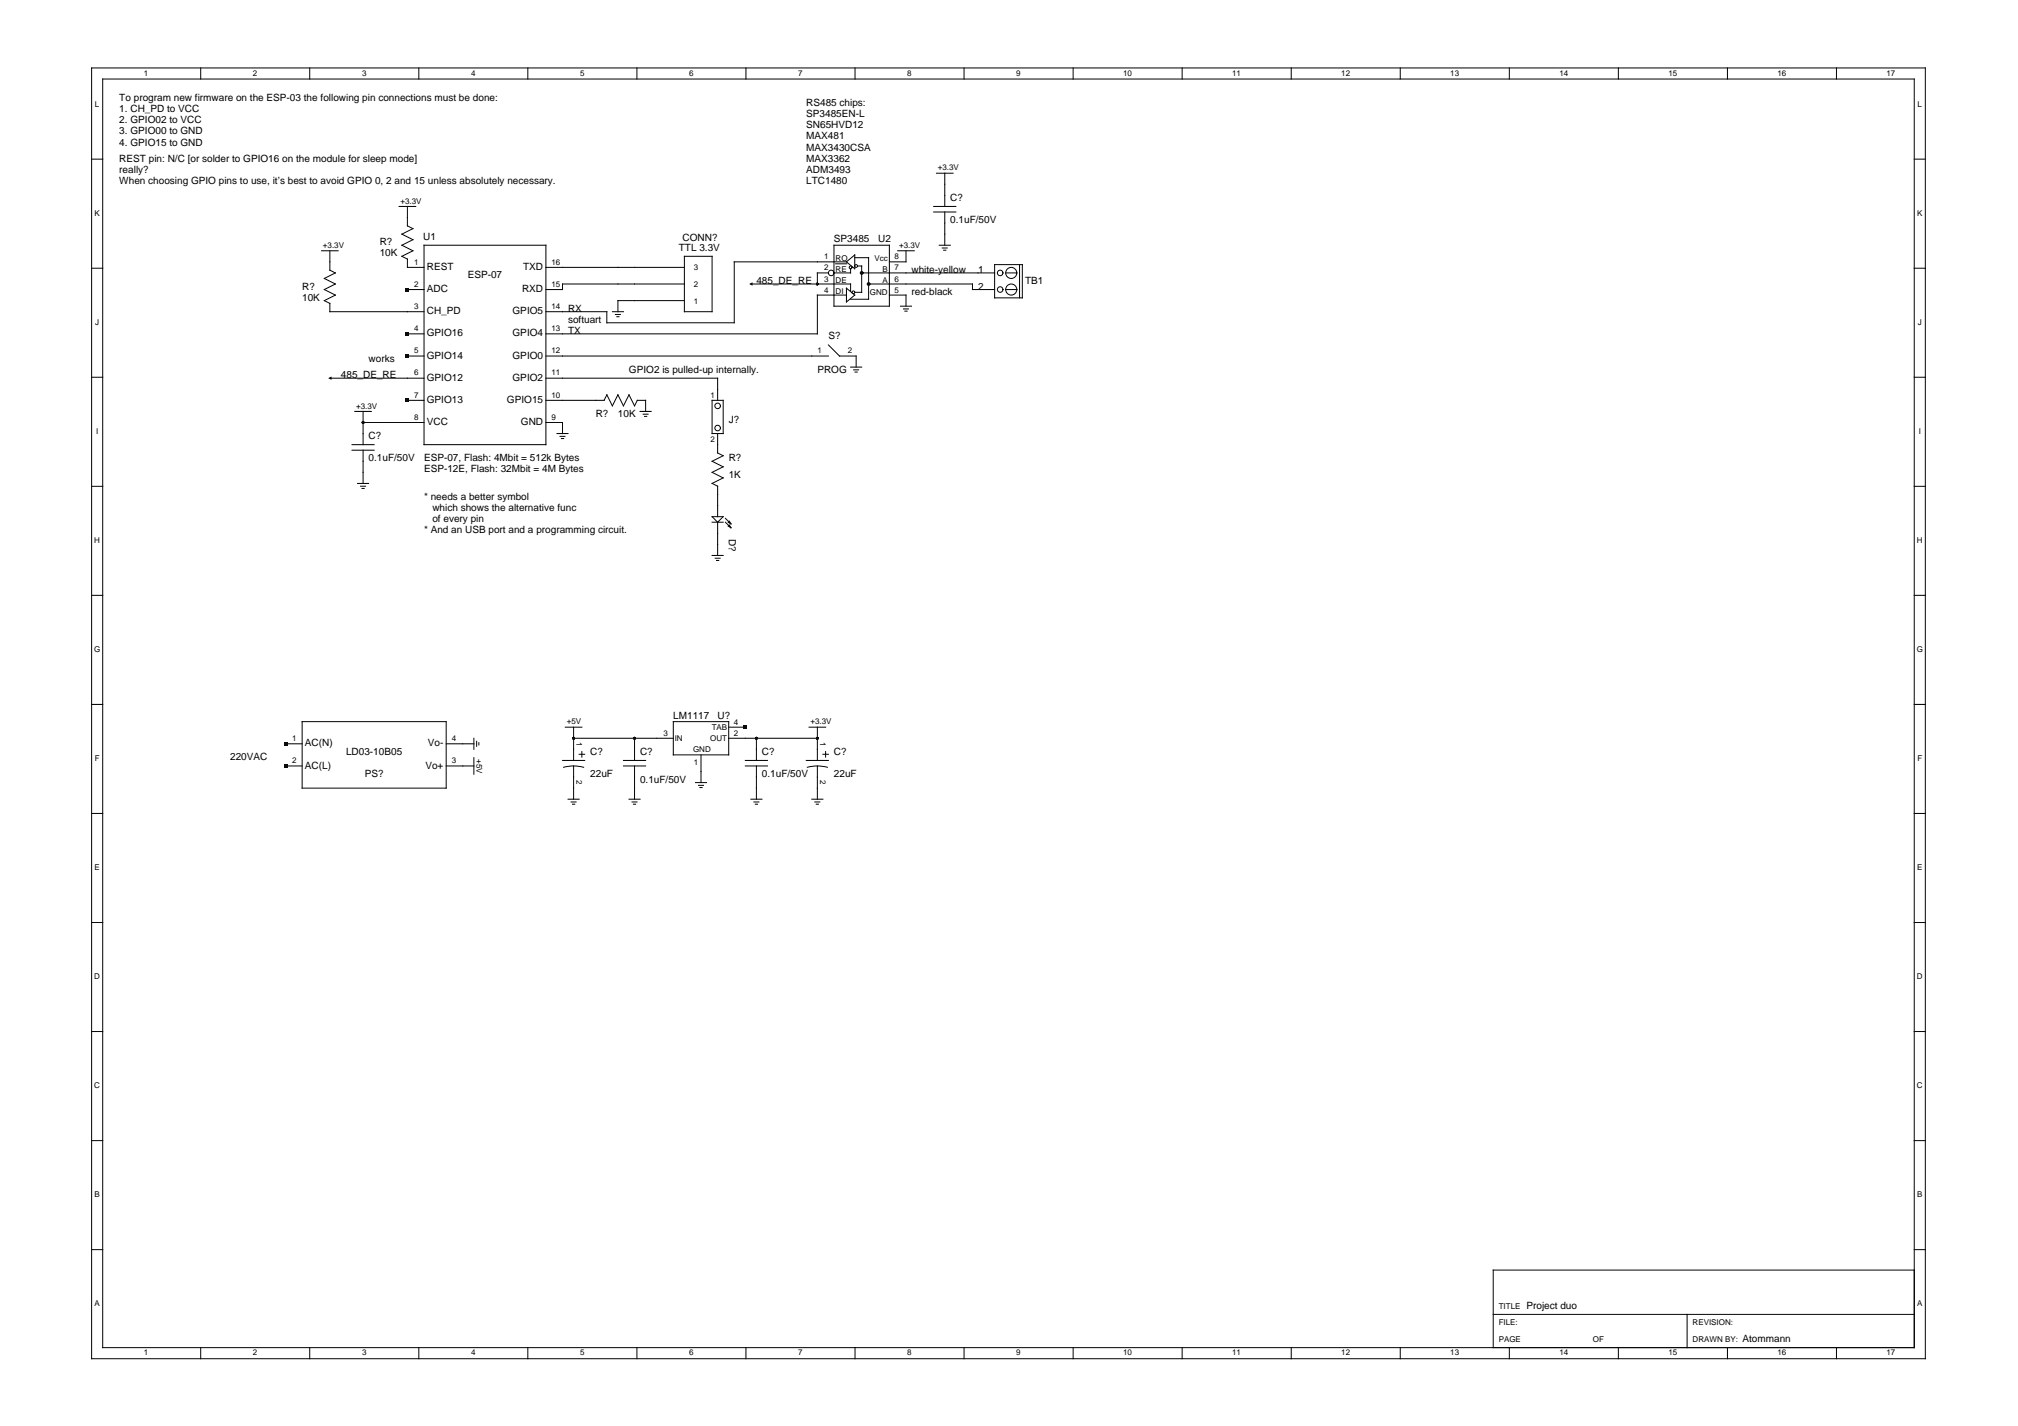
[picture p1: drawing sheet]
<svg xmlns="http://www.w3.org/2000/svg" width="297mm" height="210mm" viewBox="0 0 297 210" stroke-linecap="round" stroke-linejoin="round" font-family="sans-serif">
<g fill="none" stroke="#000" stroke-width=".15">
<path d="M13.5 10h269.9v190h-269.9zM15.1 11.6h266.7v186.8h-266.7zM29.5 10v1.6M45.6 10v1.6M61.6 10v1.6M77.7 10v1.6M93.8 10v1.6M109.8 10v1.6M125.9 10v1.6M141.9 10v1.6M158 10v1.6M174 10v1.6"/>
<path d="M190.1 10v1.6M206.1 10v1.6M222.2 10v1.6M238.2 10v1.6M254.3 10v1.6M270.3 10v1.6M13.5 39.5h1.6M13.5 23.4h1.6M47.3 36.9h2.5M48.6 36.9v2.9l.8 .4-1.7 .8 1.7 .8-1.7 .8 1.7 .8-1.7 .9 .9 .4v1.2h13.8M58.7 30.4h2.5M60 30.4v2.9"/>
<path d="M60 33.2l.8 .5M60.8 33.7l-1.6 .8 1.6 .8-1.6 .8 1.6 .8-1.6 .8 .8 .4v1.3h2.4M62.4 36.1h18v29.4h-18zM80.4 39.4h20.3M100.7 37.7h4.1v8.2h-4.1zM122.8 36.1h8.1v9h-8.1zM123 38.8h1.6M124.6 38.5h-16.5v9h-18.8v-1.6h-8.9M124.6 38.5l1.2-1v2.1zM125.2 39.6v.6h-2.4M125.8 37.9h2.1v6.1h-2.7M126.2 39.2h.6v3.8h-1"/>
<path d="M132.1 36.9h2.5M133.4 36.9v1.6h-2.5M137.4 30.4h3.3M137.4 31.2h3.3M137.8 25.5h2.5M138.2 36.1h1.7M138.7 36.5h.7M138.9 36.8h.3M139.1 25.5v4.9M139.1 31.2v4.9M146.4 39h4.1v4.8h-4.1zM150.1 39v4.8"/>
<path d="M281.8 39.5h1.6M281.8 23.4h1.6M13.5 55.5h1.6M48.6 55.7h13.8M60 42.6h2.4M60 49.1h2.4M60 52.4h2.4M60 58.9h2.4M80.4 52.4h41.5M80.4 55.7h25.2v3.2M80.4 58.9h8.5M89.3 58.1l.8 1.6 .9-1.6 .8 1.6 .8-1.6 .8 1.6 .4-.8h1.2v1.7"/>
<path d="M89.3 58.1l-.4 .8M90.1 45.9h1.7M90.6 46.3h.7M90.8 46.6h.3M100.7 41.8h-17.9v.8h-2.4M100.7 44.3h-9.7v1.6M104.8 58.9h1.6v4.9h-1.6zM110.5 41.8h14.7v1M121.9 50.8l1.7 1.6h2.4v1.6M121.9 40.2h-1.6v1.6M124.6 43.4h-4.3v5.7h-39.9M124.6 42.4l1.2 1-1.2 1.1z"/>
<path d="M125.2 54h1.6M125.7 54.4h.7M125.9 54.8h.3M126.8 40.2h19.6M127.9 41.8h15.2v.8h3.3M130.9 43.4h2.5v1.7M132.5 45.1h1.7M133 45.5h.7M133.2 45.8h.3M148 42.6h1.7M148 40.2h1.7M281.8 55.5h1.6"/>
<path d="M13.5 71.6h1.6M51.8 65.5h3.3M51.8 66.3h3.3M52.2 60.6h2.5M52.6 71.2h1.7M53.1 71.6h.7M53.3 71.9h.3M53.4 62.2h9M53.4 60.6v4.9M53.4 66.3v4.9M80.4 62.2h2.4v1.6M82 63.8h1.6"/>
<path d="M82.4 64.2h.8M82.6 64.6h.4M94.2 60.6h1.6M94.7 61h.7M94.9 61.3h.3M104.8 76.1h1.6l-.8 .8zM104.8 76.9h1.6M105.6 63.8v2.9l.8 .4-1.6 .8 1.6 .8-1.6 .8 1.6 .8-1.6 .9 .8 .4M105.6 71.6v4.5M105.6 76.9v4.9M106.8 76.3l.8 .8M106.8 76.9l.8 .8"/>
<path d="M107.2 76.9l.4 .2M107.2 77.4l.4 .3M107.3 76.7l.3 .4M107.3 77.3l.3 .4M281.8 71.6h1.6M13.5 87.6h1.6M104.8 81.8h1.6M105.3 82.2h.7M105.5 82.5h.3M281.8 87.6h1.6M13.5 119.7h1.6M13.5 103.7h1.6"/>
<path d="M42 112.7h2.5M42 109.5h2.5M44.5 106.2h21.2v9.8h-21.2zM65.7 112.7h4.1M65.7 109.5h4.1M69.8 108.7v1.6M69.8 111.5v2.5M70.2 109.1v.8M70.5 109.3v.3M82.8 111.9h3.3M83 112.9a5.7 5.7 0 0 1 2.9 0M83.2 107h2.5"/>
<path d="M83.6 117.6h1.6M84.1 118h.7M84.3 118.4h.3M84.4 108.7h14.7M84.4 107v4.9M84.4 112.7v4.9M85.2 111h.9M85.6 110.6v.8M91.8 111.9h3.2M91.8 112.7h3.2M92.6 117.6h1.6M93 118h.8"/>
<path d="M93.2 118.4h.4M93.4 108.7v3.2M93.4 112.7v4.9M99.1 106.2h8.2v4.9h-8.2zM102.4 115.2h1.6M102.8 115.6h.8M103 115.9h.3M103.2 111.1v4.1M107.3 108.7h13M107.3 107h2.4M109.7 111.9h3.3M109.7 112.7h3.3"/>
<path d="M110.5 117.6h1.7M111 118h.7M111.2 118.4h.3M111.3 108.7v3.2M111.3 112.7v4.9M118.7 111.9h3.2M118.8 112.9a5.7 5.7 0 0 1 3 0M119.1 107h2.4M119.5 117.6h1.6M119.9 118h.8M120.1 118.4h.4M120.3 107v4.9"/>
<path d="M120.3 112.7v4.9M121.1 111h.8M121.5 110.6v.8M281.8 119.7h1.6M281.8 103.7h1.6M13.5 135.8h1.6M281.8 135.8h1.6M13.5 151.8h1.6M281.8 151.8h1.6M13.5 167.9h1.6M281.8 167.9h1.6M13.5 183.9h1.6"/>
<path d="M29.5 198.4v1.6M45.6 198.4v1.6M61.6 198.4v1.6M77.7 198.4v1.6M93.8 198.4v1.6M109.8 198.4v1.6M125.9 198.4v1.6M141.9 198.4v1.6M158 198.4v1.6M174 198.4v1.6M190.1 198.4v1.6M206.1 198.4v1.6"/>
<path d="M219.8 193.5h62M222.2 198.4v1.6M238.2 198.4v1.6M248.3 193.5v4.9M254.3 198.4v1.6M270.3 198.4v1.6M281.8 187h-62v11.4M281.8 183.9h1.6"/>
<circle cx="125.2" cy="39.4" r=".2"/>
<circle cx="126" cy="39.2" r=".2"/>
<circle cx="105.6" cy="59.7" r=".41"/>
<circle cx="122.3" cy="40.2" r=".41"/>
<circle cx="125.6" cy="43" r=".2"/>
<circle cx="126.8" cy="40.2" r=".2"/>
<circle cx="127.9" cy="41.8" r=".2"/>
<circle cx="147.2" cy="40.2" r=".41"/>
<circle cx="147.2" cy="42.6" r=".41"/>
<circle cx="148.8" cy="42.6" r=".82"/>
<circle cx="148.8" cy="40.2" r=".82"/>
<circle cx="105.6" cy="63" r=".41"/>
</g>
<g fill="#000">
<path d="M48.3 55.7l.5-.3v.5zM59.7 42.4h.5v.5h-.5zM59.7 48.9h.5v.5h-.5zM59.7 52.2h.5v.5h-.5zM59.7 58.7h.5v.5h-.5zM110.3 41.8l.5-.2v.4zM41.8 109.2h.5v.5h-.5zM41.8 112.5h.5v.5h-.5zM109.5 106.8h.5v.5h-.5z"/>
<circle cx="120.3" cy="41.8" r=".2"/>
<circle cx="126.8" cy="40.2" r=".2"/>
<circle cx="127.9" cy="41.8" r=".2"/>
<circle cx="53.4" cy="62.2" r=".2"/>
<circle cx="84.4" cy="108.7" r=".2"/>
<circle cx="93.4" cy="108.7" r=".2"/>
<circle cx="111.3" cy="108.7" r=".2"/>
<circle cx="120.3" cy="108.7" r=".2"/>
</g>
<g font-size="1.5">
<text x="17.6" y="14.8">To program new firmware on the ESP-03 the following pin connections must be done:</text>
<text x="17.6" y="16.5">1. CH_PD to VCC</text>
<text x="118.7" y="15.6">RS485 chips:</text>
<text x="118.7" y="17.2">SP3485EN-L</text>
<text x="17.6" y="23.8">REST pin: N/C [or solder to GPIO16 on the module for sleep mode]</text>
<text x="17.6" y="18.1">2. GPIO02 to VCC</text>
<text x="17.6" y="19.8">3. GPIO00 to GND</text>
<text x="17.6" y="21.4">4. GPIO15 to GND</text>
<text x="118.7" y="18.9">SN65HVD12</text>
<text x="118.7" y="20.5">MAX481</text>
<text x="118.7" y="22.2">MAX3430CSA</text>
<text x="118.7" y="23.8">MAX3362</text>
<text x="17.6" y="25.5">really?</text>
<text x="17.6" y="27.1">When choosing GPIO pins to use, it’s best to avoid GPIO 0, 2 and 15 unless absolutely necessary.</text>
<text x="118.7" y="25.5">ADM3493</text>
<text x="118.7" y="27.1">LTC1480</text>
<text x="139.9" y="29.6">C?</text>
<text x="62.3" y="35.3">U1</text>
<text x="100.5" y="35.5">CONN?</text>
<text x="122.8" y="35.7">SP3485</text>
<text x="129.3" y="35.7">U2</text>
<text x="139.9" y="32.8">0.1uF/50V</text>
<text x="55.9" y="36.1">R?</text>
<text x="55.9" y="37.7">10K</text>
<text x="62.8" y="39.7">REST</text>
<text x="68.8" y="41">ESP-07</text>
<text x="77" y="39.7">TXD</text>
<text x="99.9" y="36.9">TTL 3.3V</text>
<text x="111.3" y="41.8">485_DE_RE</text>
<text x="134.2" y="40.2">white-yellow</text>
<text x="144" y="40.2">1</text>
<text x="150.9" y="41.8">TB1</text>
<text x="44.5" y="42.6">R?</text>
<text x="44.5" y="44.3">10K</text>
<text x="62.8" y="43">ADC</text>
<text x="62.8" y="46.3">CH_PD</text>
<text x="75.4" y="46.3">GPIO5</text>
<text x="76.8" y="43">RXD</text>
<text x="83.6" y="47.5">softuart</text>
<text x="83.6" y="45.9">RX</text>
<text x="134.2" y="43.4">red-black</text>
<text x="144" y="42.6">2</text>
<text x="54.3" y="53.2">works</text>
<text x="62.8" y="49.5">GPIO16</text>
<text x="62.8" y="52.8">GPIO14</text>
<text x="75.4" y="52.8">GPIO0</text>
<text x="75.4" y="49.5">GPIO4</text>
<text x="83.6" y="49.1">TX</text>
<text x="121.9" y="50">S?</text>
<text x="50.2" y="55.7">485_DE_RE</text>
<text x="62.8" y="56.1">GPIO12</text>
<text x="62.8" y="59.3">GPIO13</text>
<text x="74.6" y="59.3">GPIO15</text>
<text x="75.4" y="56.1">GPIO2</text>
<text x="92.6" y="54.9">GPIO2 is pulled-up internally.</text>
<text x="120.3" y="54.9">PROG</text>
<text x="54.3" y="64.6">C?</text>
<text x="62.8" y="62.6">VCC</text>
<text x="76.7" y="62.6">GND</text>
<text x="87.7" y="61.4">R?</text>
<text x="91" y="61.4">10K</text>
<text x="107.3" y="62.2">J?</text>
<text x="54.3" y="67.9">0.1uF/50V</text>
<text x="62.4" y="67.9">ESP-07, Flash: 4Mbit = 512k Bytes</text>
<text x="62.4" y="69.5">ESP-12E, Flash: 32Mbit = 4M Bytes</text>
<text x="107.3" y="67.9">R?</text>
<text x="107.3" y="70.3">1K</text>
<text x="62.4" y="73.6">* needs a better symbol</text>
<text x="63.6" y="75.2">which shows the alternative func</text>
<text x="63.6" y="76.9">of every pin</text>
<text x="62.4" y="78.5">* And an USB port and a programming circuit.</text>
<text x="107.3" y="79.3" transform="rotate(90 107.3 79.3)">D?</text>
<text x="99.1" y="105.8">LM1117</text>
<text x="105.6" y="105.8">U?</text>
<text x="33.9" y="111.9">220VAC</text>
<text x="44.9" y="109.9">AC(N)</text>
<text x="44.9" y="113.1">AC(L)</text>
<text x="50.9" y="111.1">LD03-10B05</text>
<text x="62.6" y="113.1">Vo+</text>
<text x="63" y="109.9">Vo-</text>
<text x="86.9" y="111.1">C?</text>
<text x="94.2" y="111.1">C?</text>
<text x="112.2" y="111.1">C?</text>
<text x="122.8" y="111.1">C?</text>
<text x="53.7" y="114.4">PS?</text>
<text x="86.9" y="114.4">22uF</text>
<text x="94.2" y="115.2">0.1uF/50V</text>
<text x="112.2" y="114.4">0.1uF/50V</text>
<text x="122.8" y="114.4">22uF</text>
<text x="224.7" y="192.7">Project duo</text>
<text x="256.5" y="197.6">Atommann</text>
</g>
<g font-size="1.2">
<text x="21.2" y="11.1">1</text>
<text x="37.2" y="11.1">2</text>
<text x="53.3" y="11.1">3</text>
<text x="69.3" y="11.1">4</text>
<text x="85.4" y="11.1">5</text>
<text x="101.4" y="11.1">6</text>
<text x="117.5" y="11.1">7</text>
<text x="133.6" y="11.1">8</text>
<text x="149.6" y="11.1">9</text>
<text x="165.3" y="11.1">10</text>
<text x="181.4" y="11.1">11</text>
<text x="197.4" y="11.1">12</text>
<text x="213.5" y="11.1">13</text>
<text x="229.5" y="11.1">14</text>
<text x="245.6" y="11.1">15</text>
<text x="261.6" y="11.1">16</text>
<text x="277.7" y="11.1">17</text>
<text x="14" y="15.7">L</text>
<text x="282.3" y="15.7">L</text>
<text x="58.9" y="30">+3.3V</text>
<text x="138" y="25.1">+3.3V</text>
<text x="13.9" y="31.8">K</text>
<text x="282.2" y="31.8">K</text>
<text x="47.5" y="36.5">+3.3V</text>
<text x="60.9" y="39">1</text>
<text x="81.2" y="39">16</text>
<text x="102.1" y="39.8">3</text>
<text x="121.3" y="41.4">3</text>
<text x="121.3" y="38.2">1</text>
<text x="121.3" y="39.8">2</text>
<text x="123" y="40">RE</text>
<text x="123" y="41.6">DE</text>
<text x="123" y="38.4">RO</text>
<text x="128.7" y="38.4">Vcc</text>
<text x="129.9" y="40">B</text>
<text x="129.9" y="41.6">A</text>
<text x="131.7" y="38.2">8</text>
<text x="131.7" y="39.8">7</text>
<text x="131.7" y="41.4">6</text>
<text x="132.3" y="36.5">+3.3V</text>
<text x="14" y="47.8">J</text>
<text x="60.9" y="42.2">2</text>
<text x="60.9" y="45.5">3</text>
<text x="81.2" y="45.5">14</text>
<text x="81.2" y="42.2">15</text>
<text x="102.1" y="42.2">2</text>
<text x="102.1" y="44.7">1</text>
<text x="121.3" y="43.1">4</text>
<text x="123" y="43.3">DI</text>
<text x="128" y="43.5">GND</text>
<text x="131.7" y="43.1">5</text>
<text x="282.3" y="47.8">J</text>
<text x="60.9" y="48.7">4</text>
<text x="60.9" y="52">5</text>
<text x="81.2" y="52">12</text>
<text x="81.2" y="48.7">13</text>
<text x="120.3" y="52">1</text>
<text x="124.8" y="52">2</text>
<text x="60.9" y="55.3">6</text>
<text x="60.9" y="58.5">7</text>
<text x="81.2" y="55.3">11</text>
<text x="81.2" y="58.5">10</text>
<text x="104.6" y="58.5">1</text>
<text x="14.1" y="63.9">I</text>
<text x="52.4" y="60.2">+3.3V</text>
<text x="60.9" y="61.8">8</text>
<text x="81.2" y="61.8">9</text>
<text x="104.6" y="65.1">2</text>
<text x="282.4" y="63.9">I</text>
<text x="13.9" y="79.9">H</text>
<text x="282.2" y="79.9">H</text>
<text x="13.8" y="96">G</text>
<text x="282.1" y="96">G</text>
<text x="83.4" y="106.6">+5V</text>
<text x="104.8" y="107.5">TAB</text>
<text x="108" y="106.7">4</text>
<text x="119.3" y="106.6">+3.3V</text>
<text x="13.9" y="112">F</text>
<text x="43" y="109.1">1</text>
<text x="43" y="112.3">2</text>
<text x="66.5" y="109.1">4</text>
<text x="66.5" y="112.3">3</text>
<text x="70.2" y="111.7" transform="rotate(90 70.2 111.7)">+5V</text>
<text x="84.8" y="109.2" transform="rotate(90 84.8 109.2)">1</text>
<text x="97.7" y="108.3">3</text>
<text x="99.3" y="109.1">IN</text>
<text x="102" y="110.7">GND</text>
<text x="102.1" y="112.6">1</text>
<text x="104.6" y="109.1">OUT</text>
<text x="108" y="108.3">2</text>
<text x="120.7" y="109.2" transform="rotate(90 120.7 109.2)">1</text>
<text x="282.2" y="112">F</text>
<text x="84.8" y="114.8" transform="rotate(90 84.8 114.8)">2</text>
<text x="120.7" y="114.8" transform="rotate(90 120.7 114.8)">2</text>
<text x="13.9" y="128.1">E</text>
<text x="282.2" y="128.1">E</text>
<text x="13.9" y="144.1">D</text>
<text x="282.2" y="144.1">D</text>
<text x="13.9" y="160.2">C</text>
<text x="282.2" y="160.2">C</text>
<text x="13.9" y="176.2">B</text>
<text x="282.2" y="176.2">B</text>
<text x="13.9" y="192.3">A</text>
<text x="220.6" y="195.1">FILE:</text>
<text x="220.6" y="197.6">PAGE</text>
<text x="220.6" y="192.7">TITLE</text>
<text x="234.5" y="197.6">OF</text>
<text x="249.1" y="195.1">REVISION:</text>
<text x="249.1" y="197.6">DRAWN BY:</text>
<text x="282.2" y="192.3">A</text>
<text x="21.2" y="199.5">1</text>
<text x="37.2" y="199.5">2</text>
<text x="53.3" y="199.5">3</text>
<text x="69.3" y="199.5">4</text>
<text x="85.4" y="199.5">5</text>
<text x="101.4" y="199.5">6</text>
<text x="117.5" y="199.5">7</text>
<text x="133.6" y="199.5">8</text>
<text x="149.6" y="199.5">9</text>
<text x="165.3" y="199.5">10</text>
<text x="181.4" y="199.5">11</text>
<text x="197.4" y="199.5">12</text>
<text x="213.5" y="199.5">13</text>
<text x="229.5" y="199.5">14</text>
<text x="245.6" y="199.5">15</text>
<text x="261.6" y="199.5">16</text>
<text x="277.7" y="199.5">17</text>
</g>
</svg>
